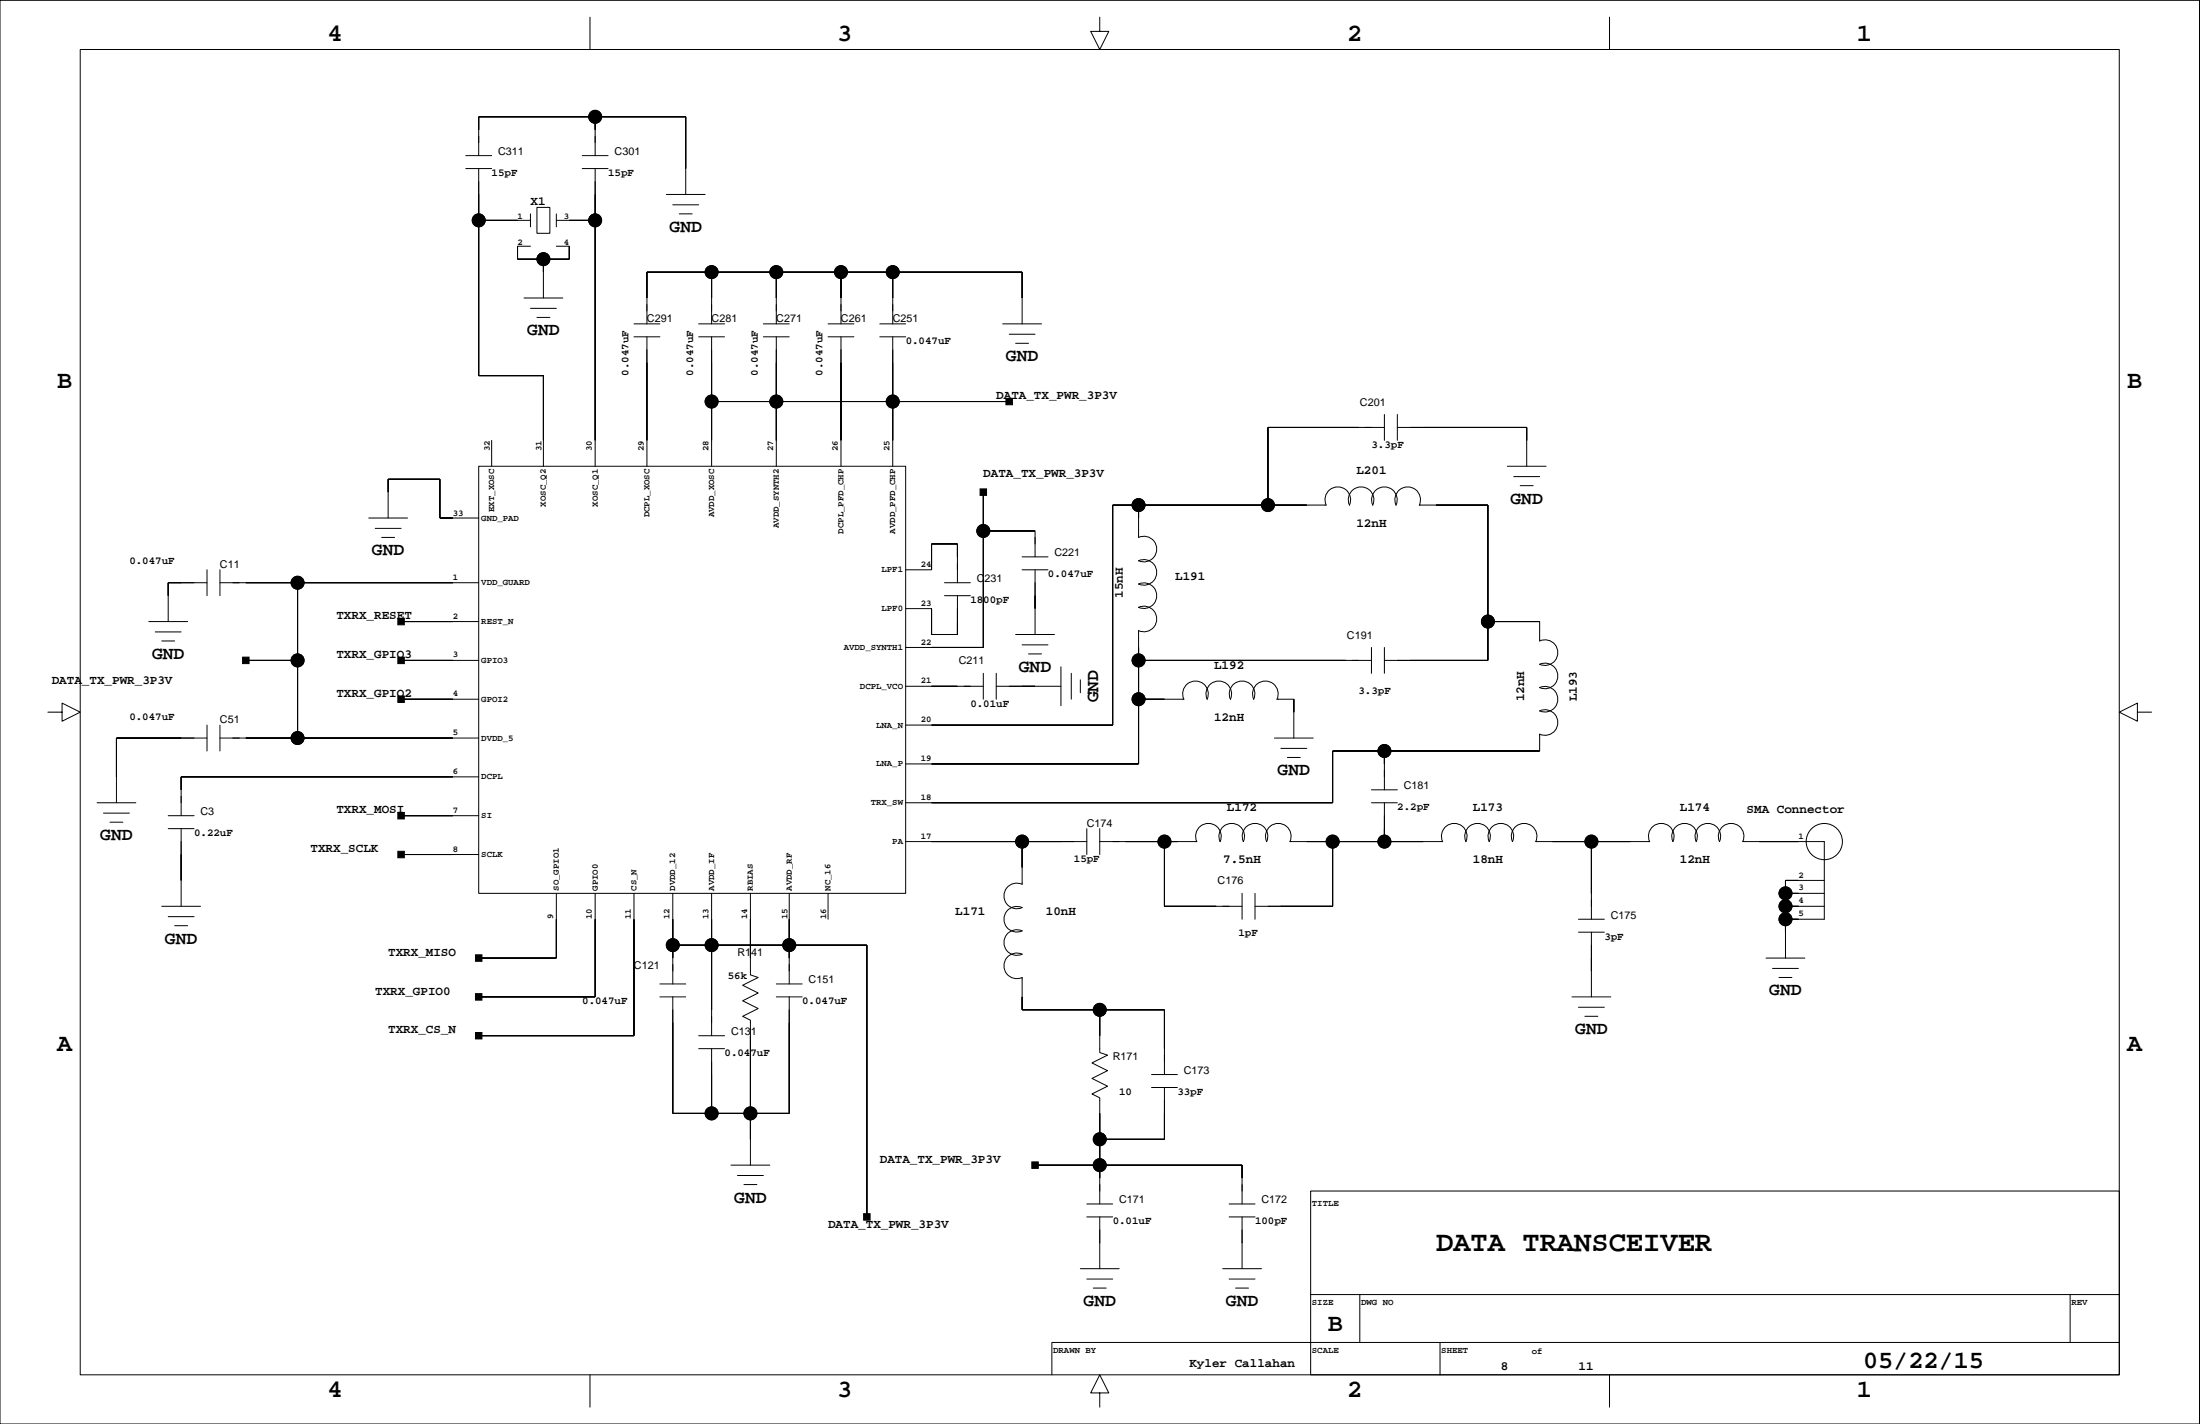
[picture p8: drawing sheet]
<svg xmlns="http://www.w3.org/2000/svg" width="432mm" height="279mm" viewBox="0 0 432 279" stroke-linecap="round" stroke-linejoin="round" font-family="sans-serif">
<g fill="none" stroke="#000" stroke-width=".2">
<path d="M0 .1h431.7v279.3h-431.7zM15.7 9.7h400.3v260.1h-400.3zM115.8 3.4v6.3M215.9 3.4v2.8h1.7l-1.7 3.5-1.8-3.5h1.8M315.9 3.4v6.3M91.4 30.5h5.1M91.4 33.1h5.1M94 33.1v40.6h12.7v17.8M94 30.5v-7.6h40.6v15.3M114.3 30.5h5.1M114.3 33.1h5.1M116.8 22.9v7.6"/>
<path d="M116.8 33.1v58.4M130.8 38.2h7.6M94 43.2h10.1M102.8 58.5h7.7M104.1 48.3h-2.5v2.6h10.1v-2.6h-2.5M104.1 42v2.5M105.4 40.7h2.5v5.1h-2.5zM106.7 50.9v7.6M109.2 42v2.5M109.2 43.2h7.6M132.1 40.2h5M133.3 42h2.6"/>
<path d="M139.7 53.4v10.1M152.4 53.4v10.1M165.1 53.4v10.1M175.2 53.4v10.1M104.1 60.5h5.1M105.4 62.3h2.5M124.4 63.5h5.1M124.4 66.1h5.1M127 63.5v-10.1h73.6v10.1M127 66.1v25.4M137.1 63.5h5.1M137.1 66.1h5.1"/>
<path d="M139.7 66.1v25.4M139.7 78.8h58.4M149.8 63.5h5.1M149.8 66.1h5.1M152.4 66.1v25.4M162.5 63.5h5.1M162.5 66.1h5.1M165.1 66.1v25.4M172.7 63.5h5.1M172.7 66.1h5.1M175.2 66.1v25.4M196.8 63.5h7.6"/>
<path d="M198.1 65.6h5.1M199.3 67.4h2.6M94 91.5h83.8v83.8h-83.8zM96.5 86.4v5.1M193 96.6v30.4h-15.2M223.5 99.1v6.4a2.52 2.52 0 0 1 3.5 2.2 2.52 2.52 0 0 1-3.5 2.3 2.52 2.52 0 0 1 3.5 2.3 2.52 2.52 0 0 1-3.5 2.3 2.52 2.52 0 0 1 3.5 2.3 2.52 2.52 0 0 1-3.5 2.3M271.7 81.3v5.1M271.7 83.9h-22.8v15.2M274.3 83.9h25.4v7.6M274.3 81.3v5.1M295.8 91.5h7.7M297.1 93.5h5.1"/>
<path d="M298.4 95.3h2.5M40.6 114.3h-7.6v7.7M40.6 111.8v5.1M43.2 114.3h50.8M43.2 111.8v5.1M58.4 114.3v30.5M72.4 101.6h7.6M73.6 103.7h5.1M74.9 105.4h2.6M76.2 101.6v-7.6h10.1v7.6h7.7M177.8 111.8h5v-5.1h5.1v7.6M185.4 114.3h5.1"/>
<path d="M185.4 116.9h5.1M187.9 116.9v7.6h-5.1v-5.1h-5M193 104.2h10.2v5.1M200.6 111.8h5.1M200.6 109.3h5.1M203.2 111.8v12.7M223.5 119.2a2.52 2.52 0 0 1 3.5 2.2 2.52 2.52 0 0 1-3.5 2.3v26.2h-45.7M9.4 139.7h2.8v-1.7l3.5 1.7-3.5 1.8v-1.8M29.2 122h7.6M30.5 124h5.1M31.7 125.8h2.6M48.2 129.6h10.2"/>
<path d="M78.7 122h15.3M78.7 129.6h15.3M78.7 137.2h15.3M177.8 134.7h15.2M193 132.1v5.1M195.5 134.7h12.7M195.5 132.1v5.1M199.3 124.5h7.7M200.6 126.5h5.1M201.9 128.3h2.5M208.2 130.8v7.7M210.3 132.1v5.1"/>
<path d="M212 133.4v2.5M223.5 137.2h8.9a2.52 2.52 0 0 1 2.2-3.6 2.52 2.52 0 0 1 2.3 3.6M223.5 129.6h45.7M236.9 137.2a2.52 2.52 0 0 1 2.3-3.6 2.52 2.52 0 0 1 2.3 3.6 2.52 2.52 0 0 1 2.3-3.6 2.52 2.52 0 0 1 2.3 3.6 2.52 2.52 0 0 1 2.3-3.6 2.52 2.52 0 0 1 2.2 3.6h3.3v7.6M269.2 127v5.1M271.7 129.6h20.3v-30.5h-13.4a2.52 2.52 0 0 0-2.3-3.6 2.52 2.52 0 0 0-2.3 3.6 2.52 2.52 0 0 0-2.3-3.6 2.52 2.52 0 0 0-2.3 3.6 2.52 2.52 0 0 0-2.3-3.6 2.52 2.52 0 0 0-2.2 3.6 2.52 2.52 0 0 0-2.3-3.6 2.52 2.52 0 0 0-2.3 3.6h-41.9v43.2h-40.6M271.7 127v5.1M292 122h10.2v3.8M302.2 125.8a2.52 2.52 0 0 1 3.6 2.3 2.52 2.52 0 0 1-3.6 2.2 2.52 2.52 0 0 1 3.6 2.3 2.52 2.52 0 0 1-3.6 2.3 2.52 2.52 0 0 1 3.6 2.3 2.52 2.52 0 0 1-3.6 2.3M302.2 139.5a2.52 2.52 0 0 1 3.6 2.3 2.52 2.52 0 0 1-3.6 2.2M419.5 139.7v-1.7l-3.5 1.7 3.5 1.8v-1.8h2.8M19 157.5h7.7"/>
<path d="M20.3 159.5h5.1M40.6 144.8h-17.7v12.7M40.6 142.3v5M43.2 144.8h50.8M43.2 142.3v5M94 152.4h-58.4v7.6M250.1 144.8h7.7M251.4 146.8h5.1M252.7 148.6h2.5M269.2 157.5h5.1M269.2 155h5.1M271.7 147.3v7.7"/>
<path d="M271.7 157.5v7.6M302.2 144v3.3h-40.6v10.2h-83.8M21.6 161.3h2.5M31.7 177.8h7.7M33 160h5.1M33 162.6h5.1M33 179.9h5.1M35.6 162.6v15.2M78.7 160h15.3M78.7 167.7h15.3M109.2 175.3v12.7h-15.2M116.8 175.3v20.3h-22.8"/>
<path d="M124.4 175.3v27.9h-30.4M132.1 175.3v17.8M139.7 175.3v27.9M147.3 175.3v16l1.5 .5-3 1.5 3 1.5-3 1.6 3 1.5-3 1.5 1.5 .8v28.4M154.9 175.3v17.8M162.5 175.3v5.1M177.8 165.1h35.5M200.6 165.1v8.4M200.6 173.5a2.52 2.52 0 0 0-3.6 2.3 2.52 2.52 0 0 0 3.6 2.3 2.52 2.52 0 0 0-3.6 2.3 2.52 2.52 0 0 0 3.6 2.3 2.52 2.52 0 0 0-3.6 2.2 2.52 2.52 0 0 0 3.6 2.3M213.3 162.6v5.1M215.9 165.1h19a2.52 2.52 0 0 1 2.3-3.5 2.52 2.52 0 0 1 2.3 3.5 2.52 2.52 0 0 1 2.2-3.5 2.52 2.52 0 0 1 2.3 3.5M215.9 162.6v5.1"/>
<path d="M228.5 165.1v12.7h15.3M243.8 175.3v5.1M246.3 175.3v5.1M261.6 165.1v12.7h-15.3M283.1 165.1h-29.9a2.52 2.52 0 0 0-2.3-3.5 2.52 2.52 0 0 0-2.3 3.5 2.52 2.52 0 0 0-2.3-3.5 2.52 2.52 0 0 0-2.3 3.5M283.2 165.1a2.52 2.52 0 0 1 2.2-3.5 2.52 2.52 0 0 1 2.3 3.5M312.3 165.1v15.3M323.8 165.1h-22.4a2.52 2.52 0 0 0-2.3-3.5 2.52 2.52 0 0 0-2.2 3.5 2.52 2.52 0 0 0-2.3-3.5 2.52 2.52 0 0 0-2.3 3.5 2.52 2.52 0 0 0-2.3-3.5 2.52 2.52 0 0 0-2.3 3.5M323.8 165.1a2.52 2.52 0 0 1 2.3-3.5 2.52 2.52 0 0 1 2.2 3.5 2.52 2.52 0 0 1 2.3-3.5 2.52 2.52 0 0 1 2.3 3.5 2.52 2.52 0 0 1 2.3-3.5 2.52 2.52 0 0 1 2.3 3.5 2.52 2.52 0 0 1 2.3-3.5 2.52 2.52 0 0 1 2.3 3.5h16v15.3h-7.7M350.4 177.8h7.7M350.4 175.3h7.7M358.1 172.7h-7.7v15.3"/>
<path d="M34.3 181.6h2.5M129.5 193.1h5.1M129.5 195.6h5.1M132.1 195.6v22.9h22.8v-22.9M132.1 185.4h38v53.4M152.4 193.1h5M152.4 195.6h5M200.6 191.8v6.3h27.9v12.7M200.6 187.2a2.52 2.52 0 0 0-3.6 2.3 2.52 2.52 0 0 0 3.6 2.3M215.9 198.1v8.4l1.5 .5-3.1 1.6 3.1 1.5-3.1 1.5 3.1 1.5-3.1 1.5 1.6 .8v20.8M308.5 195.6h7.7M309.8 180.4h5.1"/>
<path d="M309.8 182.9h5.1M309.8 197.6h5.1M311.1 199.4h2.5M312.3 182.9v12.7M346.6 188h7.6M347.9 190h5.1M349.2 191.8h2.5M137.1 203.2h5.1M137.1 205.8h5.1M139.7 205.8v12.7M226 210.8h5.1M226 213.4h5.1"/>
<path d="M228.5 213.4v10.1h-12.6M143.5 228.6h7.6M144.7 230.6h5.1M146 232.4h2.6M203.2 228.6h40.6v7.6M213.3 236.2h5.1M213.3 238.8h5.1M215.9 238.8v10.1M241.2 236.2h5.1M241.2 238.8h5.1M243.8 238.8v10.1M257.2 233.7h158.8v36.1h-158.8z"/>
<path d="M212 248.9h7.7M213.3 251h5.1M214.6 252.7h2.5M215.9 243.8h.1M240 248.9h7.6M241.2 251h5.1M242.5 252.7h2.6M243.8 243.8h.1M257.2 254h158.8M266.9 254v9.4M406.3 254v9.4M115.8 269.8v6.3"/>
<path d="M215.9 273.3h1.7l-1.7-3.5-1.8 3.5h1.8v2.8M282.6 263.4v6.4M315.9 269.8v6.3M416 263.4h-209.5v6.4"/>
<circle cx="116.8" cy="22.9" r="1.27"/>
<circle cx="94" cy="43.2" r="1.27"/>
<circle cx="106.7" cy="50.9" r="1.27"/>
<circle cx="116.8" cy="43.2" r="1.27"/>
<circle cx="139.7" cy="53.4" r="1.27"/>
<circle cx="152.4" cy="53.4" r="1.27"/>
<circle cx="165.1" cy="53.4" r="1.27"/>
<circle cx="175.2" cy="53.4" r="1.27"/>
<circle cx="139.7" cy="78.8" r="1.27"/>
<circle cx="152.4" cy="78.8" r="1.27"/>
<circle cx="175.2" cy="78.8" r="1.27"/>
<circle cx="223.5" cy="99.1" r="1.27"/>
<circle cx="248.9" cy="99.1" r="1.27"/>
<circle cx="58.4" cy="114.3" r="1.27"/>
<circle cx="193" cy="104.2" r="1.27"/>
<circle cx="58.4" cy="129.6" r="1.27"/>
<circle cx="223.5" cy="129.6" r="1.27"/>
<circle cx="223.5" cy="137.2" r="1.27"/>
<circle cx="292" cy="122" r="1.27"/>
<circle cx="58.4" cy="144.8" r="1.27"/>
<circle cx="271.7" cy="147.3" r="1.27"/>
<circle cx="200.6" cy="165.1" r="1.27"/>
<circle cx="228.5" cy="165.1" r="1.27"/>
<circle cx="261.6" cy="165.1" r="1.27"/>
<circle cx="271.7" cy="165.1" r="1.27"/>
<circle cx="312.3" cy="165.1" r="1.27"/>
<circle cx="350.4" cy="177.8" r="1.27"/>
<circle cx="350.4" cy="175.3" r="1.27"/>
<circle cx="358.1" cy="165.1" r="3.6"/>
<circle cx="132" cy="185.4" r="1.27"/>
<circle cx="139.7" cy="185.4" r="1.27"/>
<circle cx="154.9" cy="185.4" r="1.27"/>
<circle cx="215.9" cy="198.1" r="1.27"/>
<circle cx="350.4" cy="180.4" r="1.27"/>
<circle cx="139.7" cy="218.5" r="1.27"/>
<circle cx="147.3" cy="218.5" r="1.27"/>
<circle cx="215.9" cy="223.5" r="1.27"/>
<circle cx="215.9" cy="228.6" r="1.27"/>
</g>
<g fill="#000" stroke="#000" stroke-width=".2">
<path d="M94 22.9v2.6z" fill-rule="evenodd"/>
<path d="M94 38.2v5z" fill-rule="evenodd"/>
<path d="M116.8 38.2v5z" fill-rule="evenodd"/>
<path d="M94 22.9h22.8z" fill-rule="evenodd"/>
<path d="M116.8 22.9v2.6z" fill-rule="evenodd"/>
<path d="M116.8 22.9h17.8z" fill-rule="evenodd"/>
<path d="M134.6 22.9v10.2z" fill-rule="evenodd"/>
<path d="M94 43.2v30.5z" fill-rule="evenodd"/>
<path d="M94 43.2h7.6z" fill-rule="evenodd"/>
<path d="M101.6 48.3v2.6z" fill-rule="evenodd"/>
<path d="M101.6 50.9h5.1z" fill-rule="evenodd"/>
<path d="M106.7 50.9v2.5z" fill-rule="evenodd"/>
<path d="M106.7 50.9h5z" fill-rule="evenodd"/>
<path d="M111.7 48.3v2.6z" fill-rule="evenodd"/>
<path d="M111.7 43.2h5.1z" fill-rule="evenodd"/>
<path d="M116.8 43.2v43.2z" fill-rule="evenodd"/>
<path d="M127 53.4v5.1z" fill-rule="evenodd"/>
<path d="M127 53.4h12.7z" fill-rule="evenodd"/>
<path d="M139.7 53.4v5.1z" fill-rule="evenodd"/>
<path d="M139.7 53.4h12.7z" fill-rule="evenodd"/>
<path d="M152.4 53.4v5.1z" fill-rule="evenodd"/>
<path d="M152.4 53.4h12.7z" fill-rule="evenodd"/>
<path d="M165.1 53.4v5.1z" fill-rule="evenodd"/>
<path d="M165.1 53.4h10.1z" fill-rule="evenodd"/>
<path d="M175.2 53.4v5.1z" fill-rule="evenodd"/>
<path d="M200.6 53.4v5.1z" fill-rule="evenodd"/>
<path d="M175.2 53.4h25.4z" fill-rule="evenodd"/>
<path d="M94 73.7h12.7z" fill-rule="evenodd"/>
<path d="M106.7 73.7v12.7z" fill-rule="evenodd"/>
<path d="M127 71.2v15.2z" fill-rule="evenodd"/>
<path d="M139.7 78.8v7.6z" fill-rule="evenodd"/>
<path d="M139.7 71.2v7.6z" fill-rule="evenodd"/>
<path d="M139.7 78.8h12.7z" fill-rule="evenodd"/>
<path d="M152.4 78.8v7.6z" fill-rule="evenodd"/>
<path d="M152.4 71.2v7.6z" fill-rule="evenodd"/>
<path d="M165.1 71.2v15.2z" fill-rule="evenodd"/>
<path d="M152.4 78.8h22.8z" fill-rule="evenodd"/>
<path d="M175.2 71.2v7.6z" fill-rule="evenodd"/>
<path d="M175.2 78.8v7.6z" fill-rule="evenodd"/>
<path d="M197.4 78.2h1.3v1.2h-1.3z" fill-rule="evenodd"/>
<path d="M175.2 78.8h22.9z" fill-rule="evenodd"/>
<path d="M76.2 94v2.6z" fill-rule="evenodd"/>
<path d="M76.2 94h10.1z" fill-rule="evenodd"/>
<path d="M86.3 94v7.6z" fill-rule="evenodd"/>
<path d="M192.4 95.9h1.2v1.3h-1.2z" fill-rule="evenodd"/>
<path d="M193 96.6v7.6z" fill-rule="evenodd"/>
<path d="M218.4 99.1v43.2z" fill-rule="evenodd"/>
<path d="M223.5 99.1v2.5z" fill-rule="evenodd"/>
<path d="M218.4 99.1h5.1z" fill-rule="evenodd"/>
<path d="M248.9 83.9v15.2z" fill-rule="evenodd"/>
<path d="M223.5 99.1h25.4z" fill-rule="evenodd"/>
<path d="M248.9 99.1h7.6z" fill-rule="evenodd"/>
<path d="M248.9 83.9h17.7z" fill-rule="evenodd"/>
<path d="M281.9 99.1h10.1z" fill-rule="evenodd"/>
<path d="M292 99.1v22.9z" fill-rule="evenodd"/>
<path d="M299.7 83.9v2.5z" fill-rule="evenodd"/>
<path d="M279.3 83.9h20.4z" fill-rule="evenodd"/>
<path d="M33 114.3v2.6z" fill-rule="evenodd"/>
<path d="M33 114.3h2.6z" fill-rule="evenodd"/>
<path d="M48.2 114.3h10.2z" fill-rule="evenodd"/>
<path d="M58.4 114.3v15.3z" fill-rule="evenodd"/>
<path d="M58.4 114.3h30.5z" fill-rule="evenodd"/>
<path d="M86.3 101.6h2.6z" fill-rule="evenodd"/>
<path d="M182.8 106.7v5.1z" fill-rule="evenodd"/>
<path d="M182.8 119.4v5.1z" fill-rule="evenodd"/>
<path d="M187.9 106.7v2.6z" fill-rule="evenodd"/>
<path d="M182.8 106.7h5.1z" fill-rule="evenodd"/>
<path d="M193 104.2v22.8z" fill-rule="evenodd"/>
<path d="M193 104.2h10.2z" fill-rule="evenodd"/>
<path d="M203.2 116.9v2.5z" fill-rule="evenodd"/>
<path d="M47.6 128.9h1.3v1.3h-1.3z" fill-rule="evenodd"/>
<path d="M48.2 129.6h10.2z" fill-rule="evenodd"/>
<path d="M58.4 129.6v15.2z" fill-rule="evenodd"/>
<path d="M78.1 136.6h1.3v1.2h-1.3z" fill-rule="evenodd"/>
<path d="M78.1 128.9h1.3v1.3h-1.3z" fill-rule="evenodd"/>
<path d="M78.1 121.3h1.3v1.3h-1.3z" fill-rule="evenodd"/>
<path d="M78.7 137.2h10.2z" fill-rule="evenodd"/>
<path d="M78.7 129.6h10.2z" fill-rule="evenodd"/>
<path d="M78.7 122h10.2z" fill-rule="evenodd"/>
<path d="M182.8 134.7h5.1z" fill-rule="evenodd"/>
<path d="M182.8 124.5h5.1z" fill-rule="evenodd"/>
<path d="M187.9 122v2.5z" fill-rule="evenodd"/>
<path d="M182.8 127h10.2z" fill-rule="evenodd"/>
<path d="M200.6 134.7h2.6z" fill-rule="evenodd"/>
<path d="M223.5 137.2v12.7z" fill-rule="evenodd"/>
<path d="M223.5 129.6v7.6z" fill-rule="evenodd"/>
<path d="M223.5 127v2.6z" fill-rule="evenodd"/>
<path d="M223.5 137.2h5z" fill-rule="evenodd"/>
<path d="M253.9 137.2v2.5z" fill-rule="evenodd"/>
<path d="M223.5 129.6h40.6z" fill-rule="evenodd"/>
<path d="M276.8 129.6h15.2z" fill-rule="evenodd"/>
<path d="M292 122v7.6z" fill-rule="evenodd"/>
<path d="M292 122h10.2z" fill-rule="evenodd"/>
<path d="M22.9 144.8v7.6z" fill-rule="evenodd"/>
<path d="M22.9 144.8h12.7z" fill-rule="evenodd"/>
<path d="M35.6 152.4v2.6z" fill-rule="evenodd"/>
<path d="M48.2 144.8h10.2z" fill-rule="evenodd"/>
<path d="M58.4 144.8h30.5z" fill-rule="evenodd"/>
<path d="M35.6 152.4h53.3z" fill-rule="evenodd"/>
<path d="M182.8 142.3h35.6z" fill-rule="evenodd"/>
<path d="M182.8 149.9h40.7z" fill-rule="evenodd"/>
<path d="M182.8 157.5h78.8z" fill-rule="evenodd"/>
<path d="M261.6 147.3v10.2z" fill-rule="evenodd"/>
<path d="M271.7 147.3v2.6z" fill-rule="evenodd"/>
<path d="M261.6 147.3h10.1z" fill-rule="evenodd"/>
<path d="M271.7 147.3h30.5z" fill-rule="evenodd"/>
<path d="M35.6 167.7v5z" fill-rule="evenodd"/>
<path d="M78.1 167h1.3v1.3h-1.3z" fill-rule="evenodd"/>
<path d="M78.1 159.4h1.3v1.3h-1.3z" fill-rule="evenodd"/>
<path d="M78.7 167.7h10.2z" fill-rule="evenodd"/>
<path d="M78.7 160h10.2z" fill-rule="evenodd"/>
<path d="M182.8 165.1h17.8z" fill-rule="evenodd"/>
<path d="M200.6 165.1v5.1z" fill-rule="evenodd"/>
<path d="M200.6 165.1h7.6z" fill-rule="evenodd"/>
<path d="M228.5 165.1v12.7z" fill-rule="evenodd"/>
<path d="M220.9 165.1h7.6z" fill-rule="evenodd"/>
<path d="M228.5 165.1h2.6z" fill-rule="evenodd"/>
<path d="M228.5 177.8h10.2z" fill-rule="evenodd"/>
<path d="M251.4 177.8h10.2z" fill-rule="evenodd"/>
<path d="M261.6 165.1v12.7z" fill-rule="evenodd"/>
<path d="M256.5 165.1h5.1z" fill-rule="evenodd"/>
<path d="M261.6 165.1h10.1z" fill-rule="evenodd"/>
<path d="M271.7 162.6v2.5z" fill-rule="evenodd"/>
<path d="M271.7 165.1h7.6z" fill-rule="evenodd"/>
<path d="M312.3 165.1v10.2z" fill-rule="evenodd"/>
<path d="M304.7 165.1h7.6z" fill-rule="evenodd"/>
<path d="M312.3 165.1h7.7z" fill-rule="evenodd"/>
<path d="M350.4 172.7v2.6z" fill-rule="evenodd"/>
<path d="M350.4 175.3v2.5z" fill-rule="evenodd"/>
<path d="M350.4 177.8v2.6z" fill-rule="evenodd"/>
<path d="M345.4 165.1h7.6z" fill-rule="evenodd"/>
<path d="M350.4 172.7h2.6z" fill-rule="evenodd"/>
<path d="M350.4 175.3h2.6z" fill-rule="evenodd"/>
<path d="M350.4 177.8h2.6z" fill-rule="evenodd"/>
<path d="M93.3 195h1.3v1.2h-1.3z" fill-rule="evenodd"/>
<path d="M93.3 187.3h1.3v1.3h-1.3z" fill-rule="evenodd"/>
<path d="M109.2 180.4v7.6z" fill-rule="evenodd"/>
<path d="M94 188h15.2z" fill-rule="evenodd"/>
<path d="M116.8 180.4v15.2z" fill-rule="evenodd"/>
<path d="M94 195.6h22.8z" fill-rule="evenodd"/>
<path d="M124.4 180.4v22.8z" fill-rule="evenodd"/>
<path d="M132.1 180.4v5z" fill-rule="evenodd"/>
<path d="M132.1 185.4v2.6z" fill-rule="evenodd"/>
<path d="M139.7 185.4v12.7z" fill-rule="evenodd"/>
<path d="M139.7 180.4v5z" fill-rule="evenodd"/>
<path d="M132.1 185.4h7.6z" fill-rule="evenodd"/>
<path d="M147.3 180.4v7.6z" fill-rule="evenodd"/>
<path d="M154.9 185.4v2.6z" fill-rule="evenodd"/>
<path d="M139.7 185.4h15.2z" fill-rule="evenodd"/>
<path d="M154.9 180.4v5z" fill-rule="evenodd"/>
<path d="M154.9 185.4h15.2z" fill-rule="evenodd"/>
<path d="M170.1 185.4v53.4z" fill-rule="evenodd"/>
<path d="M200.6 195.6v2.5z" fill-rule="evenodd"/>
<path d="M215.9 198.1v5.1z" fill-rule="evenodd"/>
<path d="M200.6 198.1h15.3z" fill-rule="evenodd"/>
<path d="M228.5 198.1v7.7z" fill-rule="evenodd"/>
<path d="M215.9 198.1h12.6z" fill-rule="evenodd"/>
<path d="M312.3 188v2.5z" fill-rule="evenodd"/>
<path d="M350.4 180.4v2.5z" fill-rule="evenodd"/>
<path d="M350.4 180.4h2.6z" fill-rule="evenodd"/>
<path d="M93.3 202.6h1.3v1.3h-1.3z" fill-rule="evenodd"/>
<path d="M94 203.2h30.4z" fill-rule="evenodd"/>
<path d="M132.1 200.7v17.8z" fill-rule="evenodd"/>
<path d="M139.7 210.8v7.7z" fill-rule="evenodd"/>
<path d="M132.1 218.5h7.6z" fill-rule="evenodd"/>
<path d="M147.3 218.5v5z" fill-rule="evenodd"/>
<path d="M147.3 203.2v15.3z" fill-rule="evenodd"/>
<path d="M139.7 218.5h7.6z" fill-rule="evenodd"/>
<path d="M154.9 200.7v17.8z" fill-rule="evenodd"/>
<path d="M147.3 218.5h7.6z" fill-rule="evenodd"/>
<path d="M215.9 218.5v5z" fill-rule="evenodd"/>
<path d="M228.5 218.5v5z" fill-rule="evenodd"/>
<path d="M169.5 238.1h1.3v1.3h-1.3z" fill-rule="evenodd"/>
<path d="M202.5 228h1.3v1.2h-1.3z" fill-rule="evenodd"/>
<path d="M215.9 228.6v2.6z" fill-rule="evenodd"/>
<path d="M215.9 223.5v5.1z" fill-rule="evenodd"/>
<path d="M203.2 228.6h12.7z" fill-rule="evenodd"/>
<path d="M215.9 223.5h12.6z" fill-rule="evenodd"/>
<path d="M243.8 228.6v2.6z" fill-rule="evenodd"/>
<path d="M215.9 228.6h27.9z" fill-rule="evenodd"/>
<circle cx="116.8" cy="22.9" r="1.27"/>
<circle cx="94" cy="43.2" r="1.27"/>
<circle cx="106.7" cy="50.9" r="1.27"/>
<circle cx="116.8" cy="43.2" r="1.27"/>
<circle cx="139.7" cy="53.4" r="1.27"/>
<circle cx="152.4" cy="53.4" r="1.27"/>
<circle cx="165.1" cy="53.4" r="1.27"/>
<circle cx="175.2" cy="53.4" r="1.27"/>
<circle cx="139.7" cy="78.8" r="1.27"/>
<circle cx="152.4" cy="78.8" r="1.27"/>
<circle cx="175.2" cy="78.8" r="1.27"/>
<circle cx="223.5" cy="99.1" r="1.27"/>
<circle cx="248.9" cy="99.1" r="1.27"/>
<circle cx="58.4" cy="114.3" r="1.27"/>
<circle cx="193" cy="104.2" r="1.27"/>
<circle cx="58.4" cy="129.6" r="1.27"/>
<circle cx="223.5" cy="129.6" r="1.27"/>
<circle cx="223.5" cy="137.2" r="1.27"/>
<circle cx="292" cy="122" r="1.27"/>
<circle cx="58.4" cy="144.8" r="1.27"/>
<circle cx="271.7" cy="147.3" r="1.27"/>
<circle cx="200.6" cy="165.1" r="1.27"/>
<circle cx="228.5" cy="165.1" r="1.27"/>
<circle cx="261.6" cy="165.1" r="1.27"/>
<circle cx="271.7" cy="165.1" r="1.27"/>
<circle cx="312.3" cy="165.1" r="1.27"/>
<circle cx="350.4" cy="177.8" r="1.27"/>
<circle cx="350.4" cy="175.3" r="1.27"/>
<circle cx="132" cy="185.4" r="1.27"/>
<circle cx="139.7" cy="185.4" r="1.27"/>
<circle cx="154.9" cy="185.4" r="1.27"/>
<circle cx="215.9" cy="198.1" r="1.27"/>
<circle cx="350.4" cy="180.4" r="1.27"/>
<circle cx="139.7" cy="218.5" r="1.27"/>
<circle cx="147.3" cy="218.5" r="1.27"/>
<circle cx="215.9" cy="223.5" r="1.27"/>
<circle cx="215.9" cy="228.6" r="1.27"/>
</g>
<text font-size="5.6" x="281.9" y="245.4">DATA TRANSCEIVER</text>
<g font-size="4.9">
<text x="64.3" y="8.1">4</text>
<text x="164.3" y="8.1">3</text>
<text x="264.4" y="8.1">2</text>
<text x="364.4" y="8.1">1</text>
<text x="11.2" y="76.1">B</text>
<text x="417.5" y="76.1">B</text>
<text x="11.2" y="206.1">A</text>
<text x="417.5" y="206.1">A</text>
<text x="260.6" y="261.2">B</text>
<text x="365.7" y="268.4">05/22/15</text>
<text x="64.3" y="274.2">4</text>
<text x="164.3" y="274.2">3</text>
<text x="264.4" y="274.2">2</text>
<text x="364.4" y="274.2">1</text>
</g>
<g font-size="3.5">
<text x="131.4" y="45.5">GND</text>
<text x="103.5" y="65.8">GND</text>
<text x="197.4" y="70.9">GND</text>
<text x="296.5" y="98.8">GND</text>
<text x="73" y="109">GND</text>
<text x="29.8" y="129.3">GND</text>
<text x="200" y="131.8">GND</text>
<text x="215.6" y="137.8" transform="rotate(-90 215.6 137.8)">GND</text>
<text x="250.8" y="152.2">GND</text>
<text x="19.7" y="164.8">GND</text>
<text x="32.4" y="185.2">GND</text>
<text x="347.3" y="195.3">GND</text>
<text x="309.2" y="202.9">GND</text>
<text x="144.1" y="236">GND</text>
<text x="212.7" y="256.3">GND</text>
<text x="240.6" y="256.3">GND</text>
</g>
<g font-size="2.5">
<text x="104.1" y="40.3">X1</text>
<text x="195.5" y="78.3">DATA_TX_PWR_3P3V</text>
<text x="193" y="93.6">DATA_TX_PWR_3P3V</text>
<text x="266.2" y="93.1">L201</text>
<text x="266.2" y="103.4">12nH</text>
<text x="230.7" y="113.9">L191</text>
<text x="220.4" y="117.3" transform="rotate(-90 220.4 117.3)">15nH</text>
<text x="66" y="121.5">TXRX_RESET</text>
<text x="66" y="129.1">TXRX_GPIO3</text>
<text x="238.3" y="131.2">L192</text>
<text x="10.2" y="134.2">DATA_TX_PWR_3P3V</text>
<text x="66" y="136.8">TXRX_GPIO2</text>
<text x="299.1" y="137.6" transform="rotate(-90 299.1 137.6)">12nH</text>
<text x="309.5" y="137.6" transform="rotate(-90 309.5 137.6)">L193</text>
<text x="238.3" y="141.5">12nH</text>
<text x="66" y="159.6">TXRX_MOSI</text>
<text x="240.8" y="159.1">L172</text>
<text x="289.1" y="159.1">L173</text>
<text x="329.7" y="159.1">L174</text>
<text x="342.8" y="159.6">SMA Connector</text>
<text x="60.9" y="167.2">TXRX_SCLK</text>
<text x="240.1" y="169.4">7.5nH</text>
<text x="289.1" y="169.4">18nH</text>
<text x="329.7" y="169.4">12nH</text>
<text x="187.5" y="179.6">L171</text>
<text x="205.3" y="179.6">10nH</text>
<text x="76.2" y="187.5">TXRX_MISO</text>
<text x="73.6" y="195.2">TXRX_GPIO0</text>
<text x="76.2" y="202.8">TXRX_CS_N</text>
<text x="172.7" y="228.2">DATA_TX_PWR_3P3V</text>
<text x="162.5" y="240.9">DATA_TX_PWR_3P3V</text>
<text x="233.5" y="268.2">Kyler Callahan</text>
<text x="294.6" y="268.8">8</text>
<text x="309.8" y="268.8">11</text>
</g>
<g font-size="2.1">
<text x="96.5" y="34.6">15pF</text>
<text x="97.8" y="30.4">C311</text>
<text x="119.4" y="34.6">15pF</text>
<text x="120.6" y="30.4">C301</text>
<text x="127" y="63.2">C291</text>
<text x="139.7" y="63.2">C281</text>
<text x="152.4" y="63.2">C271</text>
<text x="165.1" y="63.2">C261</text>
<text x="175.2" y="63.2">C251</text>
<text x="177.8" y="67.6">0.047uF</text>
<text x="123.4" y="73.7" transform="rotate(-90 123.4 73.7)">0.047uF</text>
<text x="136" y="73.7" transform="rotate(-90 136 73.7)">0.047uF</text>
<text x="148.7" y="73.7" transform="rotate(-90 148.7 73.7)">0.047uF</text>
<text x="161.4" y="73.7" transform="rotate(-90 161.4 73.7)">0.047uF</text>
<text x="266.9" y="79.6">C201</text>
<text x="269.2" y="87.9">3.3pF</text>
<text x="25.4" y="110.7">0.047uF</text>
<text x="43.2" y="111.4">C11</text>
<text x="205.7" y="113.3">0.047uF</text>
<text x="207" y="109.1">C221</text>
<text x="190.5" y="118.4">1800pF</text>
<text x="191.7" y="114.2">C231</text>
<text x="264.4" y="125.3">C191</text>
<text x="188.2" y="130.4">C211</text>
<text x="266.6" y="136.1">3.3pF</text>
<text x="25.4" y="141.2">0.047uF</text>
<text x="43.2" y="141.9">C51</text>
<text x="190.5" y="138.7">0.01uF</text>
<text x="275.5" y="154.8">C181</text>
<text x="39.4" y="159.9">C3</text>
<text x="274.3" y="159">2.2pF</text>
<text x="38.1" y="164.1">0.22uF</text>
<text x="213.3" y="162.2">C174</text>
<text x="210.8" y="169.1">15pF</text>
<text x="239" y="173.5">C176</text>
<text x="243.1" y="183.7">1pF</text>
<text x="314.9" y="184.4">3pF</text>
<text x="316.2" y="180.2">C175</text>
<text x="124.4" y="190.1">C121</text>
<text x="144.8" y="187.6">R141</text>
<text x="114.3" y="197.1">0.047uF</text>
<text x="142.8" y="192">56k</text>
<text x="157.4" y="197.1">0.047uF</text>
<text x="158.7" y="192.9">C151</text>
<text x="143.5" y="203.1">C131</text>
<text x="142.2" y="207.2">0.047uF</text>
<text x="218.4" y="207.9">R171</text>
<text x="219.7" y="214.9">10</text>
<text x="231.1" y="214.9">33pF</text>
<text x="232.4" y="210.7">C173</text>
<text x="219.7" y="236.1">C171</text>
<text x="247.6" y="236.1">C172</text>
<text x="218.4" y="240.3">0.01uF</text>
<text x="246.3" y="240.3">100pF</text>
</g>
<g font-size="1.8">
<text x="101.6" y="48">2</text>
<text x="101.6" y="42.9">1</text>
<text x="110.7" y="48">4</text>
<text x="110.7" y="42.9">3</text>
<text x="96.1" y="88.5" transform="rotate(-90 96.1 88.5)">32</text>
<text x="106.3" y="88.5" transform="rotate(-90 106.3 88.5)">31</text>
<text x="116.2" y="88.5" transform="rotate(-90 116.2 88.5)">30</text>
<text x="126.3" y="88.5" transform="rotate(-90 126.3 88.5)">29</text>
<text x="139" y="88.5" transform="rotate(-90 139 88.5)">28</text>
<text x="151.7" y="88.5" transform="rotate(-90 151.7 88.5)">27</text>
<text x="164.4" y="88.5" transform="rotate(-90 164.4 88.5)">26</text>
<text x="174.6" y="88.5" transform="rotate(-90 174.6 88.5)">25</text>
<text x="88.9" y="101.3">33</text>
<text x="97" y="100.5" transform="rotate(-90 97 100.5)">EXT_XOSC</text>
<text x="107.2" y="99.4" transform="rotate(-90 107.2 99.4)">XOSC_Q2</text>
<text x="117.3" y="99.4" transform="rotate(-90 117.3 99.4)">XOSC_Q1</text>
<text x="127.5" y="101.5" transform="rotate(-90 127.5 101.5)">DCPL_XOSC</text>
<text x="140.2" y="101.5" transform="rotate(-90 140.2 101.5)">AVDD_XOSC</text>
<text x="94.5" y="102.1">GND_PAD</text>
<text x="152.9" y="103.6" transform="rotate(-90 152.9 103.6)">AVDD_SYNTH2</text>
<text x="165.6" y="104.7" transform="rotate(-90 165.6 104.7)">DCPL_PFD_CHP</text>
<text x="175.7" y="104.7" transform="rotate(-90 175.7 104.7)">AVDD_PFD_CHP</text>
<text x="88.9" y="113.8">1</text>
<text x="173" y="112.3">LPF1</text>
<text x="180.7" y="111.2">24</text>
<text x="94.5" y="114.8">VDD_GUARD</text>
<text x="173" y="119.9">LPF0</text>
<text x="180.7" y="118.8">23</text>
<text x="88.9" y="121.4">2</text>
<text x="94.5" y="122.5">REST_N</text>
<text x="88.9" y="129">3</text>
<text x="94.5" y="130.1">GPIO3</text>
<text x="165.6" y="127.5">AVDD_SYNTH1</text>
<text x="180.7" y="126.5">22</text>
<text x="88.9" y="136.6">4</text>
<text x="94.5" y="137.7">GPOI2</text>
<text x="168.8" y="135.1">DCPL_VCO</text>
<text x="180.7" y="134.1">21</text>
<text x="172" y="142.8">LNA_N</text>
<text x="180.7" y="141.7">20</text>
<text x="88.9" y="144.2">5</text>
<text x="94.5" y="145.3">DVDD_5</text>
<text x="180.7" y="149.3">19</text>
<text x="88.9" y="151.9">6</text>
<text x="94.5" y="152.9">DCPL</text>
<text x="172" y="150.4">LNA_P</text>
<text x="88.9" y="159.5">7</text>
<text x="94.5" y="160.5">SI</text>
<text x="170.9" y="158">TRX_SW</text>
<text x="180.7" y="156.9">18</text>
<text x="88.9" y="167.1">8</text>
<text x="175.1" y="165.6">PA</text>
<text x="180.7" y="164.6">17</text>
<text x="353" y="164.6">1</text>
<text x="94.5" y="168.2">SCLK</text>
<text x="353" y="172.2">2</text>
<text x="109.7" y="174.8" transform="rotate(-90 109.7 174.8)">SO_GPIO1</text>
<text x="117.3" y="174.8" transform="rotate(-90 117.3 174.8)">GPIO0</text>
<text x="124.9" y="174.8" transform="rotate(-90 124.9 174.8)">CS_N</text>
<text x="132.5" y="174.8" transform="rotate(-90 132.5 174.8)">DVDD_12</text>
<text x="140.2" y="174.8" transform="rotate(-90 140.2 174.8)">AVDD_IF</text>
<text x="147.8" y="174.8" transform="rotate(-90 147.8 174.8)">RBIAS</text>
<text x="155.4" y="174.8" transform="rotate(-90 155.4 174.8)">AVDD_RF</text>
<text x="163" y="174.8" transform="rotate(-90 163 174.8)">NC_16</text>
<text x="353" y="179.8">5</text>
<text x="353" y="177.3">4</text>
<text x="353" y="174.7">3</text>
<text x="108.6" y="180.4" transform="rotate(-90 108.6 180.4)">9</text>
<text x="116.2" y="180.4" transform="rotate(-90 116.2 180.4)">10</text>
<text x="123.8" y="180.4" transform="rotate(-90 123.8 180.4)">11</text>
<text x="131.4" y="180.4" transform="rotate(-90 131.4 180.4)">12</text>
<text x="139" y="180.4" transform="rotate(-90 139 180.4)">13</text>
<text x="146.7" y="180.4" transform="rotate(-90 146.7 180.4)">14</text>
<text x="154.5" y="180.4" transform="rotate(-90 154.5 180.4)">15</text>
<text x="162.2" y="180.4" transform="rotate(-90 162.2 180.4)">16</text>
<text x="257.5" y="236.7">TITLE</text>
<text x="257.5" y="256">SIZE</text>
<text x="267.1" y="256">DWG NO</text>
<text x="406.6" y="256">REV</text>
<text x="206.7" y="265.4">DRAWN BY</text>
<text x="257.5" y="265.4">SCALE</text>
<text x="282.9" y="265.4">SHEET</text>
<text x="300.7" y="265.6">of</text>
</g>
</svg>
